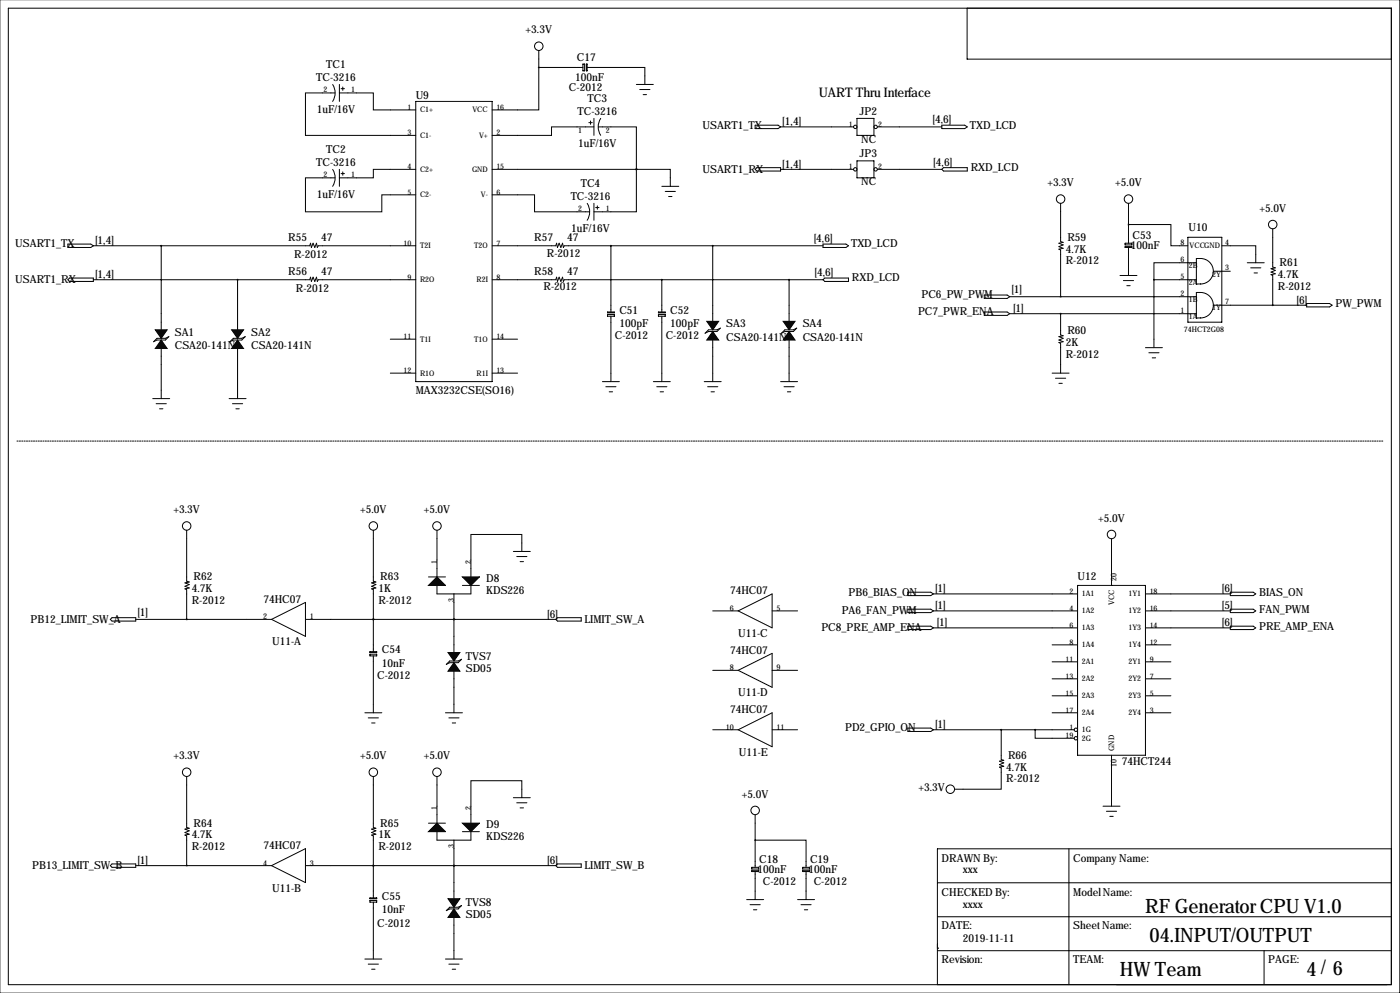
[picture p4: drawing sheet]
<svg xmlns="http://www.w3.org/2000/svg" width="419mm" height="297mm" viewBox="0 0 419 297" stroke-linecap="round" stroke-linejoin="round" font-family="sans-serif">
<g fill="none" stroke="#000" stroke-width=".3">
<path d="M419 -.1v297.2M2.5 2.4h414v292.1h-414zM161.3 15.1v5.1M174.5 19.2h.5v2h-.5zM175.5 19.2h.3v2h-.3zM289.5 2.4v15.3h127M99.6 25.3a4.6 4.6 0 0 1 0 5M100.3 27.8h-8.9v12.7h33.1M101.6 27.8h10.2v5.1h12.7M101.6 25.3v5M102.1 26.5h1M102.6 26v1"/>
<path d="M124.5 30.3h22.8v83.9h-22.8zM161.3 20.2v12.7h-14M161.3 20.2h13.2M175.8 20.2h17.2v5.1M176.3 36.7h1M176.8 36.2v1M177.8 38h-12.7v2.5h-17.8M177.8 35.4v5.1M179.1 38h11.4v12.7M179.8 35.4a4.6 4.6 0 0 0 0 5.1M190.5 25.3h5.1M191.5 26.8h3.1"/>
<path d="M192.5 28.3h1M226.1 37.5h6.8l.8 .5-.8 .5h-6.8zM233.7 38h21.8M256.5 35.4h5.1v5.1h-5.1zM262.6 38h19.3M281.9 37.5h6.9l.8 .5-.8 .5h-6.9zM99.6 50.7a4.6 4.6 0 0 1 0 5M100.3 53.2h-8.9v10.2h22.9v-5.1h10.2M101.6 50.7v5M102.1 51.9h1M102.6 51.4v1M124.5 50.7h-12.7v2.5h-10.2"/>
<path d="M147.3 58.3h12.7v5.1h16.5M147.3 50.7h43.2M190.5 50.7h10.2v5M190.5 50.7h.1M190.5 50.7v12.7h-12.7M198.1 55.7h5.1M199.1 57.3h3.1M200.2 58.8h1M226.1 50.7l.5-.5h7.1v1h-7.1zM233.7 50.7h21.8M256.5 48.1h5.1v5.1h-5.1zM262.6 50.7h19.3"/>
<path d="M282.4 50.2h7.2v1h-7.2l-.5-.5zM20.3 73h6.9l.7 .5-.7 .5h-6.9zM27.9 73.5h64.8l.3-.7 .2 1.2 .5-1.2 .5 1.2 .5-1.2 .3 1.2 .2-.5h29.3M48.3 73.5v25.4M147.3 73.5h19.1l.2-.7 .3 1.2 .5-1.2 .5 1.2 .5-1.2 .3 1.2 .2-.5h77.5M175.8 60.8a4.6 4.6 0 0 1 0 5.1M177.8 60.8v5.1M178.3 62.1h1M178.8 61.6v1M182.9 73.5v19.8M213.4 73.5v22.9M246.4 73h6.8l.8 .5-.8 .5h-6.8z"/>
<path d="M317.5 60.8v11.4l.8 .3-1.3 .3 1.3 .5-1.3 .5 1.3 .5-1.3 .2 .5 .3v14M336.8 72.8h2v.5h-2zM336.8 73.8h2v.2h-2zM337.8 67.2h12.7v6.3h5.1M337.8 60.8v12M337.8 74v8.4M355.6 71h10.2v25.4h-10.2zM358.1 77.3a4 4 0 0 1 4.3 1.5 4 4 0 0 1 .2 4.5 4.3 4.3 0 0 1-4.5 1.6zM358.1 78.6h-12.7v5.1M365.8 73.5h10.1v5.1M373.4 78.6h5.1M381 68.4v11.5l.8 .2-1.3 .3 1.3 .5-1.3 .5 1.3 .5-1.3 .3 .5 .2v8.9"/>
<path d="M20.8 83.2h7.1v1h-7.1l-.5-.5zM27.9 83.7h64.8l.3-.8 .2 1.3 .5-1.3 .5 1.3 .5-1.3 .3 1.3 .2-.5h29.3M71.1 83.7v15.2M147.3 83.7h19.1l.2-.8 .3 1.3 .5-1.3 .5 1.3 .5-1.3 .3 1.3 .2-.5h77.5M181.9 93.3h2v.3h-2zM181.9 94.1h2v.5h-2zM182.9 94.6v19.6M197.1 93.3h2v.3h-2zM197.1 94.1h2v.5h-2zM198.1 83.7v9.6M198.1 94.6v19.6M212.1 98.7h2.5l1-.5-1 1h-2.5l-1 .5z"/>
<path d="M234.9 98.7h2.6l1-.5-1 1h-2.6l-1 .5zM236.2 83.7v12.7M246.4 83.7l.5-.5h7.1v1h-7.1zM294.6 93.3h6.9l.8 .5-.8 .5h-6.9zM294.6 88.3h6.9l.8 .5-.8 .5h-6.9zM302.3 93.8h55.8M302.3 88.8h55.8M317.5 93.8v6.4l.8 .2-1.3 .3 1.3 .5-1.3 .5 1.3 .5-1.3 .3 .5 .2v8.9M335.3 82.4h5.1M336.3 83.9h3M337.3 85.5h1M345.4 83.7h12.7"/>
<path d="M345.4 83.7v20.3M358.1 87.5a4 4 0 0 1 4.3 1.4 4 4 0 0 1 .2 4.5 4.3 4.3 0 0 1-4.5 1.7zM363.2 91.3h28M363.2 81.1h5.1M374.4 80.1h3M375.4 81.6h1M391.2 90.8h6.8l.8 .5-.8 .5h-6.8zM45.7 119.2h5.1M47 101.2h2.5l1-.5-1 1h-2.5l-1 .5zM48.3 104v15.2M68.6 119.2h5.1M69.8 101.2h2.6l1-.5-1 1h-2.6l-1 .5z"/>
<path d="M71.1 104v15.2M116.8 101.5h7.7M116.8 111.6h7.7M147.3 101.5h7.6M147.3 111.6h7.6M180.3 114.2h5.1M181.4 115.7h3M182.4 117.2h1M195.6 114.2h5.1M196.6 115.7h3M197.6 117.2h1M210.8 114.2h5.1"/>
<path d="M211.8 115.7h3.1M212.9 117.2h1M213.4 101.5v12.7M233.7 114.2h5.1M234.7 115.7h3M235.7 117.2h1M236.2 101.5v12.7M315 111.6h5M316 113.1h3M317 114.7h1M342.9 104h5.1M343.9 105.5h3.1"/>
<path d="M344.9 107h1M46.7 120.8h3.1M47.8 122.3h1M69.6 120.8h3M70.6 122.3h1M55.9 158.6v15.2l.7 .3-1.2 .3 1.2 .5-1.2 .5 1.2 .5-1.2 .2 .5 .3v8.9M111.8 158.6v15.2l.7 .3-1.2 .3 1.2 .5-1.2 .5 1.2 .5-1.2 .2 .5 .3v18.5M130.8 158.6v14M128.3 172.6h5M130.8 175.1v2.6h10.2v-2.6M135.9 177.7v17.7M138.4 175.1h5.1"/>
<path d="M153.7 165h5M154.7 166.5h3M155.7 168h1M156.2 165v-5.1h-15.2v12.7M271.8 177.2h6.8l.8 .5-.8 .5h-6.8zM279.4 177.7h43.2M322.6 175.1h20.3v50.8h-20.3zM332.7 161.1v14M342.9 177.7h25.4M368.3 177.2h6.9l.7 .5-.7 .5h-6.9zM33.5 184.8h7.1v1h-7.1l-.5-.5zM40.6 185.3h40.7"/>
<path d="M81.3 185.3l10.1-5.1v10.2zM91.4 185.3h75M110.7 194.9h2.1v.3h-2.1zM110.7 195.7h2.1v.5h-2.1zM111.8 185.3h.1M111.8 196.2v17M133.6 198.7l1-1h2.6l1-.5-1 1h-2.6zM135.9 185.3h.1M166.4 185.3l.5-.5h7.1v1h-7.1zM213.4 182.7h7.6M221 182.7l10.1-5v10.1zM231.1 182.7h7.7"/>
<path d="M271.8 182.2h6.8l.8 .5-.8 .5h-6.8zM271.8 187.3h6.8l.8 .5-.8 .5h-6.8zM279.4 182.7h43.2M279.4 187.8h43.2M315 192.9h7.6M315 198h7.6M342.9 182.7h25.4M342.9 187.8h25.4M342.9 192.9h7.6M342.9 198h7.6M368.3 182.2h6.9l.7 .5-.7 .5h-6.9zM368.3 187.3h6.9l.7 .5-.7 .5h-6.9z"/>
<path d="M109.2 213.2h5.1M110.2 214.7h3.1M111.3 216.3h1M133.3 213.2h5.1M134.4 214.7h3M135.4 216.3h1M135.9 200.5v12.7M213.4 200.5h7.6M213.4 218.3h7.6M221 200.5l10.1-5.1v10.2zM221 218.3l10.1-5.1v10.2zM231.1 200.5h7.7"/>
<path d="M231.1 218.3h7.7M271.8 217.8h6.8l.8 .5-.8 .5h-6.8zM279.4 218.3h42.2M299.7 218.3v8.9l.8 .2-1.3 .3 1.3 .5-1.3 .5 1.3 .5-1.3 .3 .5 .2v6.4h-13.9M309.9 218.3v2.5h11.7M315 203.1h7.6M315 208.1h7.6M315 213.2h7.6M342.9 203.1h7.6M342.9 208.1h7.6M342.9 213.2h7.6M55.9 232.3v15.2l.7 .3-1.2 .2 1.2 .5-1.2 .5 1.2 .5-1.2 .3 .5 .2v8.9"/>
<path d="M111.8 232.3v15.2l.7 .3-1.2 .2 1.2 .5-1.2 .5 1.2 .5-1.2 .3 .5 .2v18.6M130.8 232.3v13.9M153.7 238.6h5M156.2 238.6v-5.1h-15.2v12.7M332.7 225.9v15.3M33.5 258.4h7.1v1h-7.1l-.5-.5zM40.6 258.9h40.7M81.3 258.9l10.1-5v10.1zM91.4 258.9h75M111.8 258.9h.1M128.3 246.2h5M130.8 248.8v2.5h10.2v-2.5"/>
<path d="M135.9 258.9h.1M135.9 251.3v17.8M138.4 248.8h5.1M154.7 240.1h3M155.7 241.7h1M166.9 258.4h7.1v1h-7.1l-.5-.5zM225 259.4h2.1v.6h-2.1zM226.1 251.3h15.2v8.1M226.1 243.7v15.7M240.3 259.4h2v.6h-2zM320 253.9v40.6M330.2 241.2h5.1"/>
<path d="M331.2 242.7h3.1M332.2 244.2h1M416.5 253.9h-135.9v40.6M110.7 268.6h2.1v.2h-2.1zM110.7 269.4h2.1v.5h-2.1zM111.8 269.9v17M133.6 272.4l1-1h2.6l1-.5-1 1h-2.6zM135.9 274.2v12.7M223.5 269.1h5.1M224.5 270.6h3.1M225 260.5h2.1v.2h-2.1zM225.6 272.1h1"/>
<path d="M226.1 260.7v8.4M238.8 269.1h5M239.8 270.6h3M240.3 260.5h2v.2h-2zM240.8 272.1h1M241.3 260.7v8.4M280.6 274.2h135.9M280.6 264.1h135.9M109.2 286.9h5.1M110.2 288.4h3.1M111.3 289.9h1M133.3 286.9h5.1"/>
<path d="M134.4 288.4h3M135.4 289.9h1M280.6 283.6h.1M280.6 284.4h135.9M378.4 284.4v10.1"/>
<circle cx="161.3" cy="13.8" r="1.27"/>
<circle cx="256" cy="38" r=".51"/>
<circle cx="262.1" cy="38" r=".51"/>
<circle cx="256" cy="50.7" r=".51"/>
<circle cx="262.1" cy="50.7" r=".51"/>
<circle cx="317.5" cy="59.5" r="1.27"/>
<circle cx="337.8" cy="59.5" r="1.27"/>
<circle cx="381" cy="67.2" r="1.27"/>
<circle cx="55.9" cy="157.3" r="1.27"/>
<circle cx="111.8" cy="157.3" r="1.27"/>
<circle cx="130.8" cy="157.3" r="1.27"/>
<circle cx="332.7" cy="159.9" r="1.27"/>
<circle cx="322.1" cy="218.3" r=".51"/>
<circle cx="55.9" cy="231" r="1.27"/>
<circle cx="111.8" cy="231" r="1.27"/>
<circle cx="130.8" cy="231" r="1.27"/>
<circle cx="284.5" cy="236.1" r="1.27"/>
<circle cx="322.1" cy="220.8" r=".51"/>
<circle cx="226.1" cy="242.4" r="1.27"/>
</g>
<path d="M5.1 131.9h408.9" fill="none" stroke="#000" stroke-width=".3" stroke-dasharray=".4 .4"/>
<g fill="#000" stroke="#000" stroke-width=".3">
<path d="M213.4 99.2l1.7 2.5h-3.5zM211.6 96.1h3.5l-1.7 2.6zM236.2 99.2l1.8 2.5h-3.6zM234.4 96.1h3.6l-1.8 2.6zM48.3 101.7l1.7 2.6h-3.5zM46.5 98.7h3.5l-1.7 2.5zM71.1 101.7l1.8 2.6h-3.6zM69.3 98.7h3.6l-1.8 2.5zM128.3 175.1l2.5-2.5 2.5 2.5zM138.4 172.6h5.1l-2.5 2.5zM134.1 195.2h3.6l-1.8 2.5zM135.9 198.2l1.8 2.6h-3.6z"/>
<path d="M130.8 246.2l2.5 2.6h-5zM138.4 246.2h5.1l-2.5 2.6zM134.1 268.8h3.6l-1.8 2.6zM135.9 271.9l1.8 2.5h-3.6z"/>
</g>
<path d="M111.7 185.3a.05 .05 0 0 0 .1 0 .05 .05 0 0 0-.1 0zM111.7 185.3a.05 .05 0 0 0 .1 0 .05 .05 0 0 0-.1 0zM111.7 258.9a.05 .05 0 0 0 .1 0 .05 .05 0 0 0-.1 0zM111.7 258.9a.05 .05 0 0 0 .1 0 .05 .05 0 0 0-.1 0zM48.2 73.5a.05 .05 0 0 0 .1 0 .05 .05 0 0 0-.1 0zM345.4 83.7a.05 .05 0 0 0 .1 0 .05 .05 0 0 0-.1 0zM226 251.3a.05 .05 0 0 0 .1 0 .05 .05 0 0 0-.1 0zM213.3 73.5a.05 .05 0 0 0 .1 0 .05 .05 0 0 0-.1 0z" fill="#000" stroke="#000" stroke-width=".51"/>
<g font-size="5.9">
<text x="342.8" y="273">RF Generator CPU V1.0</text>
<text x="344.1" y="281.8">04.INPUT/OUTPUT</text>
<text x="335.2" y="292">HW Team</text>
<text x="391.1" y="292">4/6</text>
</g>
<text font-size="4" x="245.1" y="29.1">UART Thru Interface</text>
<g font-size="3.3">
<text x="157.3" y="10">+3.3V</text>
<text x="97.7" y="20.3">TC1</text>
<text x="172.7" y="18.1">C17</text>
<text x="94.6" y="24.2">TC-3216</text>
<text x="124.5" y="29.6">U9</text>
<text x="170.3" y="27.3">C-2012</text>
<text x="172.2" y="24.2">100nF</text>
<text x="94.8" y="33.9">1uF/16V</text>
<text x="172.9" y="34.4">TC-3216</text>
<text x="175.9" y="30.5">TC3</text>
<text x="257.3" y="34.4">JP2</text>
<text x="210.3" y="38.5">USART1_TX</text>
<text x="234.2" y="37.5">[1,4]</text>
<text x="279.1" y="36.9">[4,6]</text>
<text x="290.3" y="38.5">TXD_LCD</text>
<text x="97.7" y="45.7">TC2</text>
<text x="173.1" y="44.1">1uF/16V</text>
<text x="257.3" y="47.1">JP3</text>
<text x="257.8" y="42.8">NC</text>
<text x="94.6" y="49.6">TC-3216</text>
<text x="210.3" y="51.7">USART1_RX</text>
<text x="234.2" y="50.2">[1,4]</text>
<text x="279.4" y="49.6">[4,6]</text>
<text x="290.6" y="51.2">RXD_LCD</text>
<text x="94.8" y="59.3">1uF/16V</text>
<text x="170.8" y="59.8">TC-3216</text>
<text x="173.9" y="55.9">TC4</text>
<text x="257.8" y="55.5">NC</text>
<text x="313.5" y="55.7">+3.3V</text>
<text x="333.9" y="55.7">+5.0V</text>
<text x="377" y="63.4">+5.0V</text>
<text x="171" y="69.5">1uF/16V</text>
<text x="319.5" y="72">R59</text>
<text x="339" y="71.4">C53</text>
<text x="355.8" y="69.1">U10</text>
<text x="4.6" y="74">USART1_TX</text>
<text x="28.4" y="73">[1,4]</text>
<text x="86.3" y="72.2">R55</text>
<text x="88" y="77.2">R-2012</text>
<text x="96.2" y="72.2">47</text>
<text x="159.9" y="72.2">R57</text>
<text x="163.7" y="76.7">R-2012</text>
<text x="169.8" y="72.2">47</text>
<text x="243.6" y="72.5">[4,6]</text>
<text x="254.8" y="74">TXD_LCD</text>
<text x="319" y="75.6">4.7K</text>
<text x="338.5" y="74.4">100nF</text>
<text x="28.4" y="83.2">[1,4]</text>
<text x="86.3" y="82.3">R56</text>
<text x="96.2" y="82.3">47</text>
<text x="159.9" y="82.3">R58</text>
<text x="169.8" y="82.3">47</text>
<text x="243.8" y="82.7">[4,6]</text>
<text x="319" y="79.1">R-2012</text>
<text x="382.5" y="83.2">4.7K</text>
<text x="383" y="79.6">R61</text>
<text x="4.6" y="84.7">USART1_RX</text>
<text x="88.5" y="87.4">R-2012</text>
<text x="162.7" y="86.9">R-2012</text>
<text x="255" y="84.2">RXD_LCD</text>
<text x="275.8" y="89.3">PC6_PW_PWM</text>
<text x="302.8" y="87.7">[1]</text>
<text x="382.5" y="86.7">R-2012</text>
<text x="185.4" y="93.8">C51</text>
<text x="200.7" y="93.8">C52</text>
<text x="274.8" y="94.3">PC7_PWR_ENA</text>
<text x="303.3" y="93.3">[1]</text>
<text x="388.1" y="90.8">[6]</text>
<text x="399.8" y="91.8">PW_PWM</text>
<text x="52.3" y="100.4">SA1</text>
<text x="75.2" y="100.4">SA2</text>
<text x="184" y="101.5">C-2012</text>
<text x="185.4" y="97.9">100pF</text>
<text x="199.3" y="101.5">C-2012</text>
<text x="200.7" y="97.9">100pF</text>
<text x="217.4" y="97.9">SA3</text>
<text x="217.4" y="102">CSA20-141N</text>
<text x="240.3" y="97.9">SA4</text>
<text x="240.3" y="102">CSA20-141N</text>
<text x="319.5" y="99.9">R60</text>
<text x="52.3" y="104.5">CSA20-141N</text>
<text x="75.2" y="104.5">CSA20-141N</text>
<text x="319" y="107">R-2012</text>
<text x="319" y="103.5">2K</text>
<text x="124.5" y="117.7">MAX3232CSE(SO16)</text>
<text x="51.9" y="153.5">+3.3V</text>
<text x="107.8" y="153.5">+5.0V</text>
<text x="126.8" y="153.5">+5.0V</text>
<text x="328.8" y="156.1">+5.0V</text>
<text x="57.9" y="173.6">R62</text>
<text x="113.8" y="173.6">R63</text>
<text x="322.6" y="173.6">U12</text>
<text x="57.4" y="177.2">4.7K</text>
<text x="113.3" y="177.2">1K</text>
<text x="145.5" y="174.1">D8</text>
<text x="145.5" y="177.7">KDS226</text>
<text x="218.5" y="177.8">74HC07</text>
<text x="254" y="178.2">PB6_BIAS_ON</text>
<text x="279.9" y="177.2">[1]</text>
<text x="365.8" y="177.2">[6]</text>
<text x="376.9" y="178.2">BIAS_ON</text>
<text x="41.1" y="184.3">[1]</text>
<text x="57.4" y="180.7">R-2012</text>
<text x="78.8" y="180.4">74HC07</text>
<text x="113.3" y="180.7">R-2012</text>
<text x="163.8" y="184.8">[6]</text>
<text x="252" y="183.8">PA6_FAN_PWM</text>
<text x="279.9" y="182.2">[1]</text>
<text x="365.8" y="182.2">[5]</text>
<text x="376.9" y="183.2">FAN_PWM</text>
<text x="9.1" y="186.3">PB12_LIMIT_SW_A</text>
<text x="175" y="186.3">LIMIT_SW_A</text>
<text x="221" y="190.5">U11-C</text>
<text x="245.9" y="188.8">PC8_PRE_AMP_ENA</text>
<text x="280.4" y="187.3">[1]</text>
<text x="365.8" y="187.3">[6]</text>
<text x="376.9" y="188.3">PRE_AMP_ENA</text>
<text x="81.5" y="193.1">U11-A</text>
<text x="114.3" y="195.4">C54</text>
<text x="139.4" y="197.5">TVS7</text>
<text x="218.5" y="195.6">74HC07</text>
<text x="112.9" y="203.1">C-2012</text>
<text x="114.3" y="199.5">10nF</text>
<text x="139.4" y="201">SD05</text>
<text x="221" y="208.3">U11-D</text>
<text x="218.5" y="213.4">74HC07</text>
<text x="253" y="218.8">PD2_GPIO_ON</text>
<text x="279.9" y="217.8">[1]</text>
<text x="51.9" y="227.2">+3.3V</text>
<text x="107.8" y="227.2">+5.0V</text>
<text x="126.8" y="227.2">+5.0V</text>
<text x="221.2" y="226.1">U11-E</text>
<text x="301.8" y="226.9">R66</text>
<text x="301.2" y="230.5">4.7K</text>
<text x="335.8" y="228.7">74HCT244</text>
<text x="222.1" y="238.6">+5.0V</text>
<text x="274.9" y="236.6">+3.3V</text>
<text x="301.2" y="234">R-2012</text>
<text x="57.4" y="250.8">4.7K</text>
<text x="57.9" y="247.3">R64</text>
<text x="113.3" y="250.8">1K</text>
<text x="113.8" y="247.3">R65</text>
<text x="145.5" y="247.8">D9</text>
<text x="145.5" y="251.3">KDS226</text>
<text x="57.4" y="254.4">R-2012</text>
<text x="78.8" y="254">74HC07</text>
<text x="113.3" y="254.4">R-2012</text>
<text x="281.9" y="257.7">DRAWN By:</text>
<text x="321.3" y="257.7">Company Name:</text>
<text x="9.7" y="260">PB13_LIMIT_SW_B</text>
<text x="41.1" y="258.4">[1]</text>
<text x="163.8" y="258.4">[6]</text>
<text x="175" y="260">LIMIT_SW_B</text>
<text x="226.8" y="261.1">100nF</text>
<text x="227.3" y="258.1">C18</text>
<text x="242" y="261.1">100nF</text>
<text x="242.5" y="258.1">C19</text>
<text x="288.2" y="261.3">xxx</text>
<text x="81.5" y="266.7">U11-B</text>
<text x="114.3" y="269.1">C55</text>
<text x="228.3" y="264.7">C-2012</text>
<text x="243.6" y="264.7">C-2012</text>
<text x="281.9" y="267.9">CHECKED By:</text>
<text x="321.3" y="267.9">Model Name:</text>
<text x="114.3" y="273.2">10nF</text>
<text x="139.4" y="271.1">TVS8</text>
<text x="139.4" y="274.7">SD05</text>
<text x="288.2" y="271.7">xxxx</text>
<text x="112.9" y="277.2">C-2012</text>
<text x="281.9" y="278">DATE:</text>
<text x="288.2" y="281.8">2019-11-11</text>
<text x="321.3" y="278">Sheet Name:</text>
<text x="281.9" y="288.2">Revision:</text>
<text x="321.3" y="288.2">TEAM:</text>
<text x="379.7" y="288.2">PAGE:</text>
</g>
<g font-size="2.4">
<text x="78.8" y="185.3">2</text>
<text x="92.7" y="185.3">1</text>
<text x="218.5" y="182.7">6</text>
<text x="232.4" y="182.7">5</text>
<text x="218.5" y="200.5">8</text>
<text x="232.4" y="200.5">9</text>
<text x="217.3" y="218.3">10</text>
<text x="232.4" y="218.3">11</text>
<text x="78.8" y="258.9">4</text>
<text x="92.7" y="258.9">3</text>
</g>
<g font-size="2.3">
<text x="96.9" y="27.5">2</text>
<text x="105.2" y="27.5">1</text>
<text x="122" y="32.9">1</text>
<text x="125.7" y="33.6">C1+</text>
<text x="141.4" y="33.6">VCC</text>
<text x="148.6" y="32.9">16</text>
<text x="122" y="40.5">3</text>
<text x="125.7" y="41.3">C1-</text>
<text x="143.4" y="41.3">V+</text>
<text x="148.6" y="40.5">2</text>
<text x="173.1" y="39.7">1</text>
<text x="181.4" y="39.7">2</text>
<text x="254.1" y="38">1</text>
<text x="262.9" y="38">2</text>
<text x="96.9" y="52.9">2</text>
<text x="105.2" y="52.9">1</text>
<text x="122" y="50.7">4</text>
<text x="125.7" y="51.4">C2+</text>
<text x="141.3" y="51.4">GND</text>
<text x="148.6" y="50.7">15</text>
<text x="254.1" y="50.7">1</text>
<text x="262.9" y="50.7">2</text>
<text x="122" y="58.3">5</text>
<text x="125.7" y="59">C2-</text>
<text x="143.9" y="59">V-</text>
<text x="148.6" y="58.3">6</text>
<text x="173.1" y="63.1">2</text>
<text x="181.4" y="63.1">1</text>
<text x="120.8" y="73.5">10</text>
<text x="125.7" y="74.3">T2I</text>
<text x="142" y="74.3">T2O</text>
<text x="148.6" y="73.5">7</text>
<text x="353.4" y="73.3">8</text>
<text x="356.1" y="74.3">VCCGND</text>
<text x="366.8" y="73.3">4</text>
<text x="122" y="83.7">9</text>
<text x="148.6" y="83.7">8</text>
<text x="353.4" y="83.4">5</text>
<text x="353.4" y="78.3">6</text>
<text x="355.9" y="80.1">2B</text>
<text x="362.9" y="82.9">2Y</text>
<text x="366.8" y="80.9">3</text>
<text x="125.7" y="84.4">R2O</text>
<text x="142.6" y="84.4">R2I</text>
<text x="353.4" y="88.5">2</text>
<text x="355.9" y="85.2">2A</text>
<text x="353.4" y="93.6">1</text>
<text x="355.9" y="95.4">1A</text>
<text x="355.9" y="90.3">1B</text>
<text x="362.9" y="92.8">1Y</text>
<text x="366.8" y="91">7</text>
<text x="120.8" y="101.5">11</text>
<text x="148.6" y="101.5">14</text>
<text x="354.4" y="99.2">74HCT2G08</text>
<text x="125.7" y="102.2">T1I</text>
<text x="142" y="102.2">T1O</text>
<text x="120.8" y="111.6">12</text>
<text x="125.7" y="112.4">R1O</text>
<text x="142.6" y="112.4">R1I</text>
<text x="148.6" y="111.6">13</text>
<text x="130.8" y="168.8" transform="rotate(-90 130.8 168.8)">1</text>
<text x="141" y="168.8" transform="rotate(-90 141 168.8)">2</text>
<text x="334.3" y="173.8" transform="rotate(-90 334.3 173.8)">20</text>
<text x="320.1" y="177.7">2</text>
<text x="323.8" y="178.4">1A1</text>
<text x="337.8" y="178.4">1Y1</text>
<text x="344.2" y="177.7">18</text>
<text x="135.9" y="180.1" transform="rotate(-90 135.9 180.1)">3</text>
<text x="320.1" y="182.7">4</text>
<text x="323.8" y="183.5">1A2</text>
<text x="333.5" y="181" transform="rotate(-90 333.5 181)">VCC</text>
<text x="337.8" y="183.5">1Y2</text>
<text x="344.2" y="182.7">16</text>
<text x="320.1" y="187.8">6</text>
<text x="323.8" y="188.6">1A3</text>
<text x="337.8" y="188.6">1Y3</text>
<text x="344.2" y="187.8">14</text>
<text x="318.9" y="198">11</text>
<text x="320.1" y="192.9">8</text>
<text x="323.8" y="193.7">1A4</text>
<text x="337.8" y="193.7">1Y4</text>
<text x="344.2" y="192.9">12</text>
<text x="344.2" y="198">9</text>
<text x="318.9" y="203.1">13</text>
<text x="323.8" y="198.7">2A1</text>
<text x="323.8" y="203.8">2A2</text>
<text x="337.8" y="198.7">2Y1</text>
<text x="337.8" y="203.8">2Y2</text>
<text x="344.2" y="203.1">7</text>
<text x="318.9" y="208.1">15</text>
<text x="323.8" y="208.9">2A3</text>
<text x="337.8" y="208.9">2Y3</text>
<text x="344.2" y="208.1">5</text>
<text x="318.9" y="213.2">17</text>
<text x="323.8" y="214">2A4</text>
<text x="337.8" y="214">2Y4</text>
<text x="344.2" y="213.2">3</text>
<text x="318.9" y="220.8">19</text>
<text x="320.1" y="218.3">1</text>
<text x="323.8" y="219.1">1G</text>
<text x="323.8" y="221.6">2G</text>
<text x="333.5" y="224.6" transform="rotate(-90 333.5 224.6)">GND</text>
<text x="334.3" y="229.6" transform="rotate(-90 334.3 229.6)">10</text>
<text x="130.8" y="242.4" transform="rotate(-90 130.8 242.4)">1</text>
<text x="141" y="242.4" transform="rotate(-90 141 242.4)">2</text>
<text x="135.9" y="253.8" transform="rotate(-90 135.9 253.8)">3</text>
</g>
</svg>
